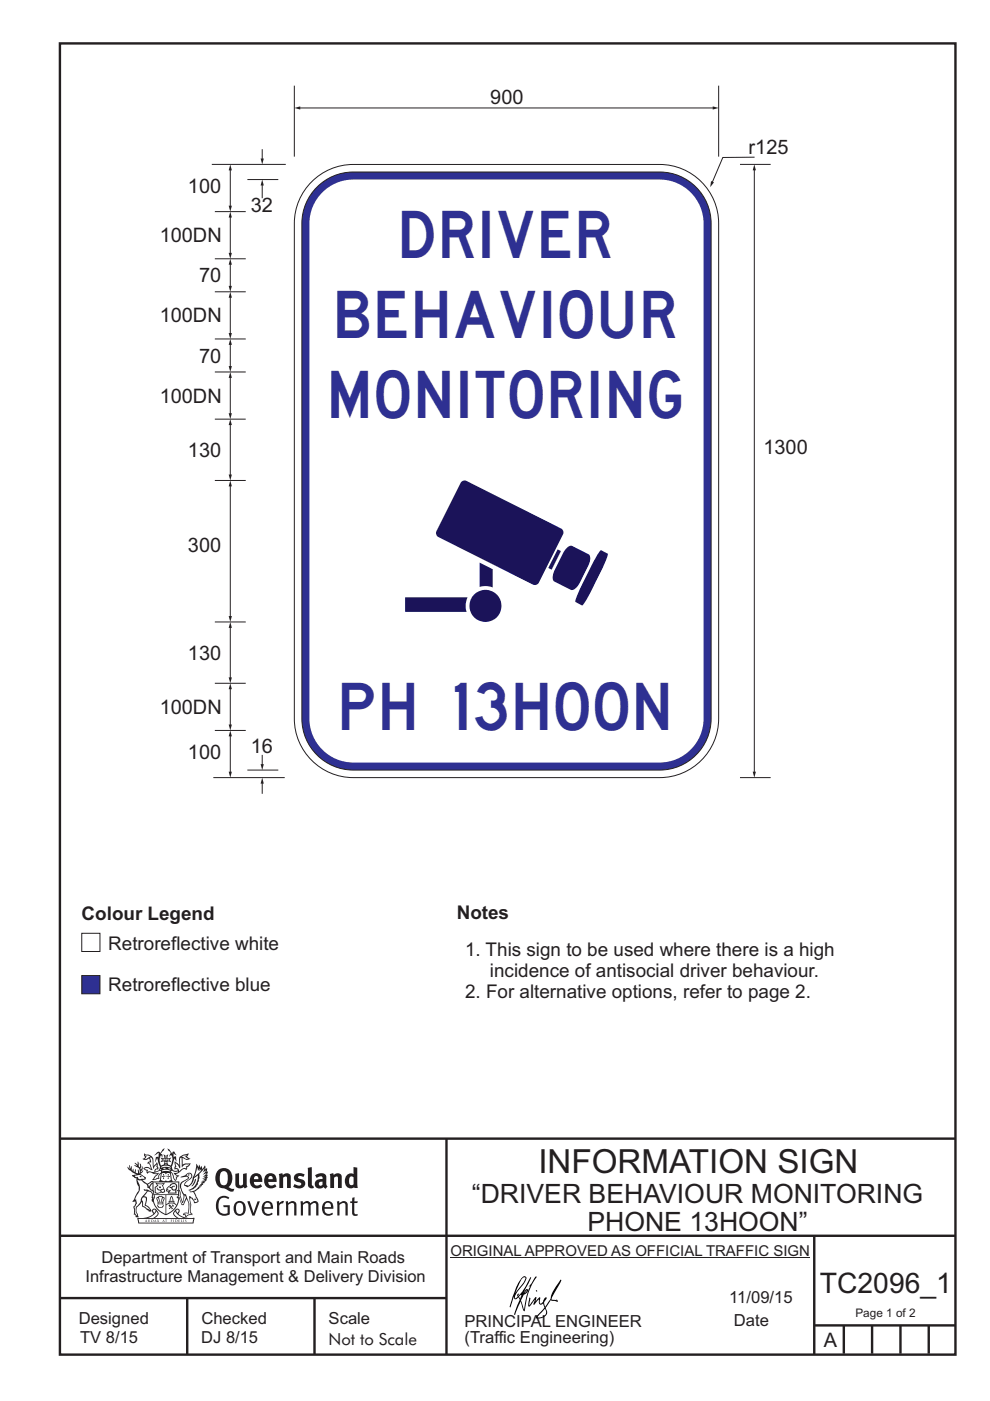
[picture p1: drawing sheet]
<svg xmlns="http://www.w3.org/2000/svg" width="210mm" height="297mm" viewBox="0 0 210 297" stroke-linecap="round" stroke-linejoin="round" font-family="sans-serif">
<g fill="none" stroke="#231f20" stroke-width=".51">
<path d="M12.7 9.2h190v278h-190zM12.7 241.4h190M94.7 241.4v45.8M12.7 262h190M12.7 275.2h82M39.7 275.2v12M66.7 275.2v12M172.7 262.2v25M172.7 281h30M179 281v6M185 281v6M191 281v6"/>
<path d="M197 281v6"/>
</g>
<path d="M95.5 266.7h76.3" fill="none" stroke="#231f20" stroke-width=".21"/>
<path d="M17.3 206.8h3.9v3.9h-3.9z" fill-rule="evenodd" fill="#2e3092" stroke="#231f20" stroke-width=".21"/>
<path d="M17.3 197.9h3.9v3.8h-3.9z" fill-rule="evenodd" fill="#fff" stroke="#231f20" stroke-width=".21"/>
<g fill="#231f20">
<path d="M47 248.5a2.55 2.55 0 0 0 0 2.7l.3 .1a.81 .81 0 0 0 1-.9v-.6a1.04 1.04 0 0 0-1.1-1.5zM46.3 248.1a1.82 1.82 0 0 1 2.1-.2 1.82 1.82 0 0 1 .9 1.9 2.29 2.29 0 0 1-.8 1.9l.7 .3h.5l-.2 .6a2.87 2.87 0 0 1-2-.7 2.12 2.12 0 0 1-1.7-3.1z" fill-rule="evenodd"/>
<path d="M49.9 248.9l.8-.2v2a.46 .46 0 0 0 .2 .6 .46 .46 0 0 0 .7-.2v-2.2l.7-.2v2.4l.2 .5-.6 .4-.2-.3a1.02 1.02 0 0 1-1.2 .2 1.02 1.02 0 0 1-.6-1.1z" fill-rule="evenodd"/>
<path d="M54 249.5l-.1 .5h.9a.49 .49 0 0 0-.2-.6 .49 .49 0 0 0-.6 .1zM53.4 249.2a1.34 1.34 0 0 1 1.6-.3 1.34 1.34 0 0 1 .6 1.5v.2h-1.7a.77 .77 0 0 0 .5 .8 .77 .77 0 0 0 .9-.3l.3 .4a1.59 1.59 0 0 1-2.1 .2 1.59 1.59 0 0 1-.4-2z" fill-rule="evenodd"/>
<path d="M57 249.5l-.1 .5h.9a.49 .49 0 0 0-.2-.6 .49 .49 0 0 0-.6 .1zM56.4 249.2a1.34 1.34 0 0 1 1.6-.3 1.34 1.34 0 0 1 .7 1.5v.2h-1.8a.77 .77 0 0 0 .5 .8 .77 .77 0 0 0 .9-.3l.3 .4a1.59 1.59 0 0 1-2 .2 1.59 1.59 0 0 1-.5-2z" fill-rule="evenodd"/>
<path d="M59.1 248.9l.8-.2 .1 .4a.95 .95 0 0 1 1-.3 .95 .95 0 0 1 .7 .8v2.3h-.8v-2.3a.46 .46 0 0 0-.8 .1v2.2h-.9z" fill-rule="evenodd"/>
<path d="M62.5 249.1a1.75 1.75 0 0 1 2.1-.1l-.2 .5-.6-.2a.43 .43 0 0 0-.6 .3l.4 .3a1.04 1.04 0 0 1 1.2 1.2 1.04 1.04 0 0 1-1.4 .9l-1.2-.4 .3-.6 1 .4 .4-.4a.88 .88 0 0 0-1-.5l-.4-.2-.1-.4z" fill-rule="evenodd"/>
<path d="M65.3 247.6l.8-.2 .1 3.8 .2 .2 .2 .5a.88 .88 0 0 1-1-.1 .88 .88 0 0 1-.3-1z" fill-rule="evenodd"/>
<path d="M67.8 250.6a.43 .43 0 0 0-.1 .7 .43 .43 0 0 0 .7-.1v-.7zM66.8 249.2a1.7 1.7 0 0 1 2.4 .1v1.8l.3 .4-.4 .5-.5-.3a1.03 1.03 0 0 1-1.7-.2 1.03 1.03 0 0 1 .8-1.5h.7v-.4a.8 .8 0 0 0-1.2 .1z" fill-rule="evenodd"/>
<path d="M69.9 248.9l.8-.2 .1 .4a.95 .95 0 0 1 1-.3 .95 .95 0 0 1 .7 .8v2.3h-.8v-2.3a.46 .46 0 0 0-.8 .1v2.2h-.8z" fill-rule="evenodd"/>
<path d="M74.3 249.5a1.48 1.48 0 0 0 0 1.7l.4 .1 .3-.2v-1.5l-.3-.2zM75 247.4l.8 .2 .1 4.3h-.7l-.1-.2a1.26 1.26 0 0 1-1.4 0 1.26 1.26 0 0 1-.6-1.3 1.29 1.29 0 0 1 .5-1.3 1.29 1.29 0 0 1 1.4-.2z" fill-rule="evenodd"/>
<path d="M46.4 253.9a1.72 1.72 0 0 1 2.2 0l-.2 .3a1.24 1.24 0 0 0-1.4-.1 1.24 1.24 0 0 0-.7 1.3 1.49 1.49 0 0 0 1.3 2l.7-.2v-1.3h-.9l-.1-.4h1.4v2a1.93 1.93 0 0 1-2.2-.1 1.93 1.93 0 0 1-.7-2.2l.2-.7z" fill-rule="evenodd"/>
<path d="M50.3 255.2a1.65 1.65 0 0 0 .3 2.2 .99 .99 0 0 0 1-1.5 .78 .78 0 0 0-.4-.8 .78 .78 0 0 0-.9 .1zM50 254.9a1.33 1.33 0 0 1 1.6-.1 1.33 1.33 0 0 1 .5 1.5 1.31 1.31 0 0 1-1.3 1.5 1.31 1.31 0 0 1-1.3-1.6l.1-.5z" fill-rule="evenodd"/>
<path d="M52.5 254.7l.4-.1 .9 2.6 .8-2.5h.5l-1.1 3h-.5z" fill-rule="evenodd"/>
<path d="M56.2 255.2l-.2 .7h1.4a.7 .7 0 0 0-.3-.8 .7 .7 0 0 0-.9 .1zM55.9 255a1.22 1.22 0 0 1 1.5-.2 1.22 1.22 0 0 1 .5 1.5h-1.9a.93 .93 0 0 0 .5 1 .93 .93 0 0 0 1.2-.2l.1 .3a1.43 1.43 0 0 1-1.7 .1 1.43 1.43 0 0 1-.6-1.7z" fill-rule="evenodd"/>
<path d="M58.7 254.8l.4-.2 .1 .5 .4-.3 .6-.2-.2 .6a.66 .66 0 0 0-.8 .6v1.9h-.4z" fill-rule="evenodd"/>
<path d="M60.6 254.8l.4-.2 .1 .5a.94 .94 0 0 1 1-.4 .94 .94 0 0 1 .8 .7v2.3h-.5l-.1-2.5a.81 .81 0 0 0-1.2 .3v2.2h-.4z" fill-rule="evenodd"/>
<path d="M63.7 254.7l.5-.1 .1 .5 .4-.3a.78 .78 0 0 1 1.1 .3 .9 .9 0 0 1 1-.5 .9 .9 0 0 1 .7 .8v2.3h-.4l-.1-2.5a.67 .67 0 0 0-1.1 .3v2.2h-.5v-2.4l-.4-.2-.7 .4v2.2h-.5z" fill-rule="evenodd"/>
<path d="M69 255.2l-.2 .7h1.4a.7 .7 0 0 0-.3-.8 .7 .7 0 0 0-.9 .1zM68.7 255a1.22 1.22 0 0 1 1.5-.2 1.22 1.22 0 0 1 .5 1.5h-1.9a.93 .93 0 0 0 .5 1 .93 .93 0 0 0 1.2-.2l.1 .3a1.44 1.44 0 0 1-1.7 .1 1.44 1.44 0 0 1-.6-1.7z" fill-rule="evenodd"/>
<path d="M71.4 254.8l.5-.2 .1 .5a.94 .94 0 0 1 1-.4 .94 .94 0 0 1 .7 .7v2.3h-.4l-.1-2.5a.81 .81 0 0 0-1.2 .3v2.2h-.5z" fill-rule="evenodd"/>
<path d="M74.7 254l.5-.2v.9h.7l-.1 .4h-.7l.1 2.2 .1 .1h.5l.1 .3a.75 .75 0 0 1-1.2-.6v-2h-.4v-.4h.4z" fill-rule="evenodd"/>
<path d="M30.8 244.9l1.1 .3-.9 .5h-.4l.5-.5zM31.8 245.5l.2-.1a2.44 2.44 0 0 1 .4 2l.1 .4 .7-1-.1 .6 .3 .3a.57 .57 0 0 0-.6 .8l-1-.2-.5 .2 .1-.5-.7-.2 .6-.2 1 .5 .1-.1-.6-1.3-.2-.1 .5-.1zM30.7 244.5l-.2 .4 .3 .4-.6 .4a1.04 1.04 0 0 0 1.4-.1l.2 .7h-.4l-.2 .4a.94 .94 0 0 1 .9 1.1l-.2-.1a1.16 1.16 0 0 0-1.5-.1l.3 .4 .4 .2 .1 .5 .2 .2v-.2a.94 .94 0 0 1 1.1 .2h.9l-1.2 1.2a1.13 1.13 0 0 0 1.2-.2l.4-.1-.1-.4 .5-.7a.83 .83 0 0 0-.6 1.1l-.3-.1-.7 .3 1.1-1.4-.5 .2-.5-.1 1.3-.5-.2-.2-.8 .4v-.3l.2-.2 .3 .1 .1-.3-.2-.4v-.6l-.2-.3-.6 .9v-.7a1.42 1.42 0 0 0-1.7-1.8z" fill-rule="evenodd"/>
<path d="M38.5 245.3l.5-.3 .7-.1-.6 .3 .8 .5h-.3zM38.3 245.5h.2l.1 2a1.69 1.69 0 0 1 1.5-.7l-.7 .5 .1 .5a1.1 1.1 0 0 0-1.5 .6l-.1-.5-.2-.2h-.5l.2-.4-.2-.7a1.42 1.42 0 0 1 .8 1.1l.2-.1zM37.1 246.2l.1 1-.2 .3v.5l.6-.1 .1 .2a.96 .96 0 0 1-1.1-.1l-.1 .1a1.06 1.06 0 0 0 1.3 .2v.1a.72 .72 0 0 1-1 .2l.3 .5 .6 .3-.4 .1-.1 .7-.3-.4-.3-1.1-.4-.4 .4 .9a1.54 1.54 0 0 0 .6 1.2l.2-.3a.58 .58 0 0 1 .5-.7l.1-.2h-.3l-.4-.3 .9-.5a.93 .93 0 0 1 1.1-.5l.1 .2 .2-.1 .1-.5a.99 .99 0 0 0 .7-.9l-1.3 .1-.4 .3v-1.5l.9 .4 .8-.3h-.3l-.5-.4 .4-.7-.7 .2a1.46 1.46 0 0 0-1.3 2.1v.4l-.2-.4z" fill-rule="evenodd"/>
<path d="M35.6 248.9l.2 .1-.1 .4h.3l-.3 .1v.5l-.1-.6h-.3l.3-.1z" fill-rule="evenodd"/>
<path d="M34.6 248.9l.2 .1-.1 .3 .4 .1h-.4v.6l-.1-.5-.3-.1h.3z" fill-rule="evenodd"/>
<path d="M34.3 248.8a.57 .57 0 0 1 .9 .2 .57 .57 0 0 1 .9-.2l.2 1.4-.2 .1a.57 .57 0 0 1-.9-.1 .69 .69 0 0 1-1.1 0zM34.2 248.1l-.3 2.1-.2 .4h2.9l-.1-.4-.3-2.1h-.2v.3l-.8-.1-.9 .1 .1-.3z" fill-rule="evenodd"/>
<path d="M34.2 252.4a.3 .3 0 0 0 .6 0 .3 .3 0 0 0-.6 0zM33.3 251l.3 .3-.3 .3a.79 .79 0 0 0 0 1.3l.8-.2-.1-.3a.55 .55 0 0 1-.7-.6h.1l.1 .3 .4 .1 .8-.2-.4-.7 .4-.3-.7 .1zM33 250.7l1.1 .2 .9-.2-.4 .7 .4 1.1a.56 .56 0 0 1-.8 .3l-.2 .1a.73 .73 0 0 1-.9 .1 .73 .73 0 0 1-.3-.9v-.4l.5-.4z" fill-rule="evenodd"/>
<path d="M35.6 251.9l.7-.5a.58 .58 0 0 1 1-.1 .58 .58 0 0 1-.5 .9l-.2-.3a.43 .43 0 0 1 .6-.3v-.1a.57 .57 0 0 0-.8 .2l-.2-.1-.3 .2 .4 .1a.55 .55 0 0 0 .9 .5v.5h-1.3l.3-.4-.1-.2-.6 .1 .2-.2-.2-.1zM35.4 251.8l-.1 .2a.39 .39 0 0 0 .2 .7l.3-.1-.2 .5h1.9l-.1-.8a.86 .86 0 0 0-.1-1.4 .86 .86 0 0 0-1.3 .4z" fill-rule="evenodd"/>
<path d="M36 254.8h.8v.2h-.8zM36.4 253.8l.2 .8h-.4zM36.4 253.5l-.3 .5-.1 .6h-.2v.4l-.7 .4 .1 .2a1.48 1.48 0 0 1 2.2 .1l.2-.1-.6-.5v-.5h-.2l-.1-.6z" fill-rule="evenodd"/>
<path d="M35.8 255.4l.3 .1 .2 .3 .3-.2-.2-.2a.38 .38 0 0 1 .4 .5l-.1-.2-.3 .3 .3 .2-.3 .2-.1-.3-.4 .3-.1-.2 .4-.3-.2-.1-.1 .1z" fill-rule="evenodd"/>
<path d="M34.5 254h.2v.2l-.3 .6h-.1zM33.6 255.3h.9v.2a.55 .55 0 0 1-.8 .4v-.2h-.2zM33.4 254h.2l.2 .8h-.2zM33.6 255h.8l.1 .1-.8 .1zM33.8 253.7h.5l-.2 1.1h-.2zM33.3 253.8l-.1 .3 .3 1.2a.48 .48 0 0 0-.1 .5 .48 .48 0 0 0 .4 .3l.6-.1a.49 .49 0 0 0 .2-.7l.3-1.2-.1-.3a1.42 1.42 0 0 0-1.5 0z" fill-rule="evenodd"/>
<path d="M33.6 251.6h.5l.1 .3h-.4z" fill-rule="evenodd"/>
<path d="M41.3 250.1l.3-.2-.2 .9-.6 .7h-.2l.5-.7z" fill-rule="evenodd"/>
<path d="M39.7 249l.3-.2 .5 .2a.88 .88 0 0 1-.6 1.1 1.22 1.22 0 0 0-.8 1.3l.5 .2a.72 .72 0 0 0 .9-.4l.5-.8 .2-.6 .8-.6v.3a2.85 2.85 0 0 1-2 2.8l.1 .1a2.13 2.13 0 0 0 1.9-1.5l-.1-.2a2.01 2.01 0 0 0 .3-1.8l1.2-1.3-.4 1 .7-.5-.7 1 .8-.4-.8 .8 .7-.1-.9 .5 .8-.1-.8 .4h.7l-.8 .3 .3 .2h-.4l.2 .4-.4-.1 .2 .3h-.4l.1 .3h-.1a2.16 2.16 0 0 1-2 1l.1 .2h.4a.76 .76 0 0 1 .7 .7l.5 1.2-.6 .2a1.45 1.45 0 0 0-1.2-1.3l.3 1.8-.1 1.9 .4 .2a1.07 1.07 0 0 0-1.2 .4v-.3l-.5-.2a.87 .87 0 0 1 1-.1l.1-.7a4.4 4.4 0 0 0-.6-3.1l-.1-.3h-.2a2.16 2.16 0 0 1-.7-2.2l.3-.3 1.2-.8a.55 .55 0 0 0-.4-.7zM37.8 252.4a.76 .76 0 0 1 .3 1.1l.6 1.6 .4-1.7 .2 .1a.61 .61 0 0 1-.1 .9l-.3 .9h-.2l-.7-1.6-.3 .1a1.18 1.18 0 0 0 .1-1.4zM41.8 247.5l.2 .8 .3-.6v.6l.3-.5a1.9 1.9 0 0 1-1.1 1.4l-.3 .3zM38.2 249.6l1.4-.1 .2 .1v.3l-.5 .3a1.26 1.26 0 0 0-1 1.9l.2 .7a1.84 1.84 0 0 1 .2 2l-.4-1.3a.96 .96 0 0 0-.4-1.3l-.4 .3a.78 .78 0 0 1-.1 1.3l.2 .2h.4l.4 1.1a.38 .38 0 0 0 .2 .4 .38 .38 0 0 0 .4-.1l.6-1.2a2.94 2.94 0 0 1 .3 2.5v.5l-.8-.1-.3 .4v.2l.4-.1 .1 .4 .2 .1a1.02 1.02 0 0 1 1.3-.5l-.1-.4-.3-.1 .2-1.7-.3-1.4 .1 .1a1.14 1.14 0 0 1 .7 .9 .63 .63 0 0 0 .9-.2 .63 .63 0 0 0-.2-.8l-.6-1.3 .9-.6 .2-.3 .2-.1v-.2h.3l-.1-.3h.4l-.1-.3 .5-.1-.2-.2 .5-.4 .1-.2-.3 .1 .5-.6-.3 .1 .3-.6-.4 .1 .4-.5v-.3l-.3 .2 .1-.6v-.3l-.4 .3-.1-.8-.5 .8-.2-.7-.2 .5-.3-.8-.1 .6-.5-.8-.1 1.4-.7 1.9a1.81 1.81 0 0 1-.9 1.4l-.6-.2a1.75 1.75 0 0 1 1.1-1.2 .75 .75 0 0 0 .1-1.3 .75 .75 0 0 0-1.2 .5z" fill-rule="evenodd"/>
<path d="M41.2 254.2l.3-.1 .1 .3h-.4z" fill-rule="evenodd"/>
<path d="M29.4 258.4h11.6l-.2 .8h-11.3zM31.3 258.2l.5-.1a2.48 2.48 0 0 0 1.4-1.3l.2 .6-.5 .5-.4 .3zM32.5 256.6l.3-.2 .2 .2-.3 .6zM37.2 256.8a2.65 2.65 0 0 0 1.8 1.4h-1.1l-.5-.3-.5-.5zM37.4 256.6l.2-.2 .3 .2-.3 .6zM29.2 258.2l.1 1.2h11.7l.3-1.1-.2-.1a4.1 4.1 0 0 1-3.3-.9l.3-.4-.1-.5a1.06 1.06 0 0 0-1.3 .9l.2 .4 .6 .5h-4.7l.3-.1a.84 .84 0 0 0 .6-.7 .84 .84 0 0 0-.5-.9l-.3-.2-.5 .1-.1 .5 .3 .4a4.2 4.2 0 0 1-3.4 .9z" fill-rule="evenodd"/>
<path d="M31 258.7l.1 .2h-.2zM31 258.6l-.3 .5 .4-.1 .2 .1z" fill-rule="evenodd"/>
<path d="M31.3 258.6h.2v.4a.25 .25 0 0 0 .3-.1 .25 .25 0 0 0-.1-.3h.1a.29 .29 0 0 1 0 .4 .29 .29 0 0 1-.4 0 .29 .29 0 0 1 0-.4z" fill-rule="evenodd"/>
<path d="M32.2 258.6a.22 .22 0 0 1 .3 .2 .22 .22 0 0 1-.3 .2zM32 258.6v.5a.33 .33 0 0 0 .5-.1 .33 .33 0 0 0 0-.4 .33 .33 0 0 0-.5 0z" fill-rule="evenodd"/>
<path d="M32.9 258.7l.1 .2h-.2zM32.9 258.6l-.2 .5 .3-.1 .2 .1z" fill-rule="evenodd"/>
<path d="M33.3 258.6h.2v.2l.3-.2-.2 .2 .2 .3-.3-.2-.1 .2h-.1l.2-.3z" fill-rule="evenodd"/>
<path d="M34.7 258.7l.1 .2h-.2zM34.7 258.6l-.3 .5 .4-.1 .2 .1z" fill-rule="evenodd"/>
<path d="M35 258.6h.4h-.1v.5h-.2l.1-.5z" fill-rule="evenodd"/>
<path d="M36.2 258.6h.3h-.2v.2h.2h-.2l.1 .3h-.2z" fill-rule="evenodd"/>
<path d="M36.7 258.6h.2v.5h-.2z" fill-rule="evenodd"/>
<path d="M37.3 258.6a.22 .22 0 0 1 .3 .2 .22 .22 0 0 1-.3 .2zM37.1 258.6v.5a.33 .33 0 0 0 .5-.1 .33 .33 0 0 0 0-.4 .33 .33 0 0 0-.5 0z" fill-rule="evenodd"/>
<path d="M37.8 258.6h.3h-.1v.2h.1h-.1v.2l.1 .1h-.3z" fill-rule="evenodd"/>
<path d="M38.3 258.6h.3l-.1 .4 .2 .1h-.4z" fill-rule="evenodd"/>
<path d="M38.9 258.6h.2v.5h-.2z" fill-rule="evenodd"/>
<path d="M39.3 258.6h.2l-.2 .1 .2 .2-.1 .2h-.1v-.2l.2 .1z" fill-rule="evenodd"/>
<path d="M34.2 247.4a1.51 1.51 0 0 1 2 .2 2.67 2.67 0 0 0-2.1 0zM35.7 247.6l.4 .2 .1 .2-.4-.1zM34.6 247.7l.4-.1 .2 .2h-.4zM34 247.9l.3 .1-.3 .1zM34.9 246.9l.3-.2 .2 .2zM34.9 245.7h.2v.4h-.2zM35 245.1l.2 .2 .2-.2-.1 .4h-.2zM35.1 246.3h.2l.1 .4-.2-.2-.2 .2zM35.3 245.7h.2v.4h-.2zM34.4 245.7l.3 .1v.2l-.3 .1 .2-.2zM35.7 245.8l.3-.1-.2 .2 .2 .2-.4-.1zM32.7 244.9l1-.5-.1 1-.2-.1-.4 .1-.2 1.1 .5-1 .2 .9a1.84 1.84 0 0 1 .3 1.7l.4 .1a2.48 2.48 0 0 1 2.2 .1l.2-.3-.2-.7 .7-1.7 .4 .6-.2-1-.2-.1-.2 .3v-.9l.6 .4-.6-.7h-.3l-.1 .4-.5-.8-.5-.3 .2 .4 .5 .6-.4 .7 .4-.3a2.06 2.06 0 0 1 0 2.2l-.6-.2-.1-.6 .1-.1 .8 .2-.4-.5 .4-.5-.7 .2-.2-.2 .2-.7-.5 .4-.5-.4 .2 .7-.2 .2-.7-.2 .4 .5-.4 .5 .7-.2 .2 .1-.2 .6-.5 .2a2.02 2.02 0 0 1 0-2.2l.3 .5-.1-.6-.3-.1 .8-1.2-.5 .3-.4 .7-.2-.3a.8 .8 0 0 0-.8 .5z" fill-rule="evenodd"/>
<path d="M29.2 250.1l.3 .2a.61 .61 0 0 1 .8 .3l.3 .2a.8 .8 0 0 1 .6 1l.4 .1 .5 .6a1 1 0 0 1 .5 1l-.1 .7v-.5h-.1a.96 .96 0 0 0-.8-1.3l-.3-.2h-.6l-.1-.1-.2 .1 .2 .3h.5l-1.1 1.4-.2 .9-.4 .6a1.33 1.33 0 0 0-.5 1.8l.2 .5a1.26 1.26 0 0 1-.5-1.4l-.1-.4a1.56 1.56 0 0 0 .4-1.7l-.3 .2 .2-.5a3.2 3.2 0 0 0 .7-3zM30.4 253.9h.4a2.06 2.06 0 0 1-.1 1.6l.7 .5 .4 .5-.6-.2-.8-.6-.1-.9a.51 .51 0 0 1 .1-.9zM28.6 249.3a1.52 1.52 0 0 1 2.1 .6l-1.1 .1-.2-.1-.2-.4-.4 .1zM27.5 247v.8l-.3-.4-.2 .1a3.1 3.1 0 0 0 2 1.5l-1 .1 .5 .6 .5 .1v1.1a1.84 1.84 0 0 1-.2 2.5l-.4 .9-.4 .4 .3 .1 .4-.1 .1 .4-.2 .5-.3 .2 .1 1.8 .2-.1 .2 .6h.2l.4-.1-.1-.5a1.3 1.3 0 0 1-.1-1.6l.8-1.1 .2 1.1 .6 .2 .4 .6 .2-.2 .2 .4 .5-.1a1.85 1.85 0 0 0-1.2-1.3l.1-.3a1.39 1.39 0 0 0 0-1.5h-.5l.5-.6a.66 .66 0 0 1 .9-.4 .66 .66 0 0 1 .3 .9l-.1 .4h.2v.1l-.2 .3 .2 .5 .2-.3a2.24 2.24 0 0 0 .1-2.2 .73 .73 0 0 1-.7-.6 .73 .73 0 0 1 .5-.8l.1-.2a.94 .94 0 0 0-.9 .8 .48 .48 0 0 1-.1-.5 .48 .48 0 0 1 .5-.3l.5-.3a.51 .51 0 0 0-.8 .2l-.5 .3-1-.8 .6-.1 .1-.5-1.1-.7 .5-.4v-.4l-.5 .5 .1-.2a.69 .69 0 0 0 .2-1.1v.5l-.3 .2 .1-1.1-.3-.2 .1 .6-.1 .2-.4-1.2v.6l-.7-.3 .6 .6-.6-.2 .2 .3a1 1 0 0 1 .8 1.5l-.2-.8v.8l-.5-.2-.1-.7-.2 .6-.2-.1v-.6l-.2 .4-.2-.2 .1-.7-.2 .5z" fill-rule="evenodd"/>
<path d="M29.5 249.5l.3-.2 .3 .3z" fill-rule="evenodd"/>
<path d="M32.4 250.5h5.6v2l-.2-.1v-1.7h-5.2v2.5h5.2v-.8l.1 .2-.1 1.1v-.3h-2.5v4a4.1 4.1 0 0 0 2.6-3.6l.1-.1a4 4 0 0 1-2.8 3.9 4.2 4.2 0 0 1-2.8-4.7l.1 1.3 .1-.1a3.8 3.8 0 0 0 2.5 3.3v-4h-2.5l-.2-.9z" fill-rule="evenodd"/>
<circle cx="40" cy="249.1" r=".17"/>
</g>
<g fill="#000">
<path d="M111.6 273.7l.2-.2-.5 .7zM110.4 274.5l.2 .1-.3 .8-.2-.5zM110.9 270.9h.5a9.3 9.3 0 0 1-2 3.1l-.1 .3 1-2.5zM110.6 271a14.7 14.7 0 0 0-2.2 4.9l-.3 1.2 .1 .1 .8-2.3a.42 .42 0 0 0 .2 .6 .42 .42 0 0 0 .6-.3l.2-.1 .2 .5-1.1 3.2h.2l1.1-2.9 .6 1.9 .2 .2 .2-.5a13.5 13.5 0 0 1 2-6.2l.4-.5-.1-.2-1.6 2.1 .4-.1a14.9 14.9 0 0 0-1.3 5.1l-.4-1.1a1.39 1.39 0 0 1 .2-1.9l.1-.2a.92 .92 0 0 0 .8-1.2 .75 .75 0 0 0-.8 .7l-.1 .2 1.6-3.4h-.1l-.4 .7a10.5 10.5 0 0 1-2.2 3.3l.2-.5a.32 .32 0 0 0-.4 .2 .32 .32 0 0 0 .1 .4l-.5 .4a3.2 3.2 0 0 1 1.1-2.3l.5-.6a2.49 2.49 0 0 0 .7-1.6l-.4-.2z" fill-rule="evenodd"/>
<path d="M113.7 273.6l.3 .2h-.3z" fill-rule="evenodd"/>
<path d="M115.6 277.5a1.15 1.15 0 0 1 .1 1.3 1.15 1.15 0 0 1-1.2 .5l-.6 .1zM112.2 275.2l-.2 1.6 .2 .2 1.2-1.5-.2 1.1 1.1-1.1a.94 .94 0 0 0 .4 1.1l.5-.3 .3 .9-1.2 1.3a.98 .98 0 0 0-.5 1 1.9 1.9 0 0 0 2.3-1.3l-.1-.2a1.02 1.02 0 0 1 .2-1.4l.6-1 1.5 .3-.2-.4v.2l-1.1-.1v-.3l2-3.6 .1-.2-.2-.2-1.7 2.8a6.6 6.6 0 0 1-1.6 2.9l-.1-.2a1.01 1.01 0 0 1 .4-1.4l.1-.2-.3-.1-.4 .4-.1 .5-.6 .4-.1-.4 .1-.9-.2-.1-.9 1 .3-1h-.2l-1.4 1.8 .3-1.5v-.1z" fill-rule="evenodd"/>
</g>
<path d="M160 33.3l-6.7 .1-2.2 5.3" fill="none" stroke="#231f20" stroke-width=".21"/>
<path d="M150.8 38.4l.6 .3-.8 1z" fill="#231f20"/>
<path d="M160 35.9v127.9" fill="none" stroke="#231f20" stroke-width=".21"/>
<g fill="#231f20">
<path d="M160 34.9l.3 1.2h-.6z"/>
<path d="M159.7 163.6h.6l-.3 1.3z"/>
</g>
<path d="M62.4 18.2v15M63.5 22.9h87.8M157 34.9h6.5M157 164.9h6.5" fill="none" stroke="#231f20" stroke-width=".21"/>
<g fill="#231f20">
<path d="M151.2 22.6l1.2 .3-1.2 .3z"/>
<path d="M62.4 22.9l1.3-.3v.6z"/>
</g>
<path d="M152.4 18.2v15" fill="none" stroke="#231f20" stroke-width=".21"/>
<path d="M66.1 38.5a12.5 12.5 0 0 1 8.8-3.6h65a12.5 12.5 0 0 1 12.5 12.5v105a12.5 12.5 0 0 1-12.5 12.5h-65a12.5 12.5 0 0 1-12.5-12.5v-105a12.5 12.5 0 0 1 3.7-8.9z" fill-rule="evenodd" fill="#fff" stroke="#231f20" stroke-width=".21"/>
<path d="M67.2 39.7a10.9 10.9 0 0 1 7.7-3.2h65a10.9 10.9 0 0 1 10.9 10.9v105a10.9 10.9 0 0 1-10.9 10.9h-65a10.9 10.9 0 0 1-10.9-10.9v-105a10.9 10.9 0 0 1 3.2-7.7z" fill-rule="evenodd" fill="#2e3092" stroke="#231f20" stroke-width=".21"/>
<path d="M68 41.2a9.3 9.3 0 0 1 6.9-3.1h65a9.3 9.3 0 0 1 9.3 9.3v105a9.3 9.3 0 0 1-9.3 9.3h-65a9.3 9.3 0 0 1-9.3-9.3v-105a9.3 9.3 0 0 1 2.4-6.2z" fill-rule="evenodd" fill="#fff"/>
<path d="M44.9 34.9h15.7M45.6 144.9h6.5M48.8 156v7.8M45.2 164.9h15.2M52.5 163.3h6.5" fill="none" stroke="#231f20" stroke-width=".21"/>
<g fill="#231f20">
<path d="M48.8 154.9l.4 1.2h-.7z"/>
<path d="M48.5 163.6h.7l-.4 1.3z"/>
</g>
<path d="M48.8 146v7.8" fill="none" stroke="#231f20" stroke-width=".21"/>
<g fill="#231f20">
<path d="M48.8 144.9l.4 1.2h-.7z"/>
<path d="M48.5 153.6h.7l-.4 1.3z"/>
</g>
<path d="M55.6 166v2.3" fill="none" stroke="#231f20" stroke-width=".21"/>
<path d="M55.6 164.9l.4 1.2h-.7z" fill="#231f20"/>
<path d="M55.6 160.1v2.1" fill="none" stroke="#231f20" stroke-width=".21"/>
<path d="M55.3 162h.7l-.4 1.3z" fill="#231f20"/>
<path d="M48.8 36v7.8M45.6 154.9h6.5" fill="none" stroke="#231f20" stroke-width=".21"/>
<g fill="#231f20">
<path d="M48.5 43.6h.7l-.4 1.3z"/>
<path d="M48.8 34.9l.4 1.2h-.7z"/>
</g>
<path d="M48.8 133v10.8" fill="none" stroke="#231f20" stroke-width=".21"/>
<g fill="#231f20">
<path d="M48.5 143.6h.7l-.4 1.3z"/>
<path d="M48.8 131.9l.4 1.2h-.7z"/>
</g>
<path d="M52.5 38.1h6.5M55.6 39.2v2.8" fill="none" stroke="#231f20" stroke-width=".21"/>
<path d="M55.6 38.1l.4 1.2h-.7z" fill="#231f20"/>
<path d="M55.6 31.6v2.2" fill="none" stroke="#231f20" stroke-width=".21"/>
<path d="M55.3 33.6h.7l-.4 1.3z" fill="#231f20"/>
<g fill="#1b1359">
<path d="M101.7 119.3l2.8 1.4v3.8l-1.4-.2-1.4 .1z" fill-rule="evenodd"/>
<path d="M85.9 126.6h13.3l-.4 1.7 .2 1.4h-13.1z" fill-rule="evenodd"/>
<path d="M97.9 102.1l.6-.2h.4l20.2 10.2a.94 .94 0 0 1 .3 1.2l-5.2 10.3a.94 .94 0 0 1-1.2 .3l-20.1-10.1a.94 .94 0 0 1-.3-1.2z" fill-rule="evenodd"/>
<path d="M120 116.4a1.21 1.21 0 0 1 1.3-.6l3.5 1.7a1.75 1.75 0 0 1 .1 2.2l-2.2 4.4a1.68 1.68 0 0 1-1.6 1l-3.5-1.8a1.94 1.94 0 0 1 0-2.5z" fill-rule="evenodd"/>
<path d="M127.4 116.6l1.5 .9a43.9 43.9 0 0 1-5.4 10.9l-1.5-.8a10.3 10.3 0 0 1 1.5-3.8l2.7-5.3z" fill-rule="evenodd"/>
<path d="M118.3 116.5l.7 .3-2 4-.7-.4z" fill-rule="evenodd"/>
<circle cx="103" cy="128.5" r="3.4"/>
</g>
<path d="M45.6 54.9h6.5M45.6 71.9h6.5M48.8 63v7.8M45.6 88.9h6.5" fill="none" stroke="#231f20" stroke-width=".21"/>
<g fill="#231f20">
<path d="M48.5 70.6h.7l-.4 1.3z"/>
<path d="M48.8 61.9l.4 1.2h-.7z"/>
</g>
<path d="M48.8 46v7.8" fill="none" stroke="#231f20" stroke-width=".21"/>
<g fill="#231f20">
<path d="M48.5 53.6h.7l-.4 1.3z"/>
<path d="M48.8 44.9l.4 1.2h-.7z"/>
</g>
<path d="M48.8 80v7.8" fill="none" stroke="#231f20" stroke-width=".21"/>
<g fill="#231f20">
<path d="M48.5 87.6h.7l-.4 1.3z"/>
<path d="M48.8 78.9l.4 1.2h-.7z"/>
</g>
<path d="M45.6 44.9h6.5M45.6 61.9h6.5M45.6 78.9h6.5M48.8 89.9v10.9M45.6 101.9h6.5M45.6 131.9h6.5" fill="none" stroke="#231f20" stroke-width=".21"/>
<g fill="#231f20">
<path d="M48.8 88.9l.4 1.2h-.7z"/>
<path d="M48.5 100.6h.7l-.4 1.3z"/>
</g>
<path d="M48.8 103v27.8" fill="none" stroke="#231f20" stroke-width=".21"/>
<g fill="#231f20">
<path d="M48.5 130.6h.7l-.4 1.3z"/>
<path d="M48.8 101.9l.4 1.2h-.7z"/>
</g>
<path d="M48.8 73v4.8" fill="none" stroke="#231f20" stroke-width=".21"/>
<g fill="#231f20">
<path d="M48.8 71.9l.4 1.2h-.7z"/>
<path d="M48.5 77.6h.7l-.4 1.3z"/>
</g>
<path d="M48.8 56v4.8" fill="none" stroke="#231f20" stroke-width=".21"/>
<g fill="#231f20">
<path d="M48.8 54.9l.4 1.2h-.7z"/>
<path d="M48.5 60.6h.7l-.4 1.3z"/>
</g>
<g font-size="10" fill="#2e3092">
<text x="85.3" y="54.7">DRIVER</text>
<text x="71.6" y="71.7">BEHAVIOUR</text>
<text x="70.3" y="88.7">MONITORING</text>
<text x="72.6" y="154.9">PH 13HOON</text>
</g>
<text font-size="7" fill="#231f20" x="114.2" y="248.8">INFORMATION SIGN</text>
<text font-size="6" fill="#231f20" x="173.9" y="274.2">TC2096_1</text>
<g font-size="5.6" fill="#231f20">
<text x="100.1" y="255.2">“DRIVER BEHAVIOUR MONITORING</text>
<text x="124.6" y="260.9">PHONE 13HOON”</text>
</g>
<g font-size="4.2" fill="#231f20">
<text x="104" y="22.1">900</text>
<text x="158.8" y="32.6">r125</text>
<text x="39.9" y="41">100</text>
<text x="53.2" y="45.1">32</text>
<text x="33.9" y="51.4">100DN</text>
<text x="42.2" y="59.9">70</text>
<text x="33.9" y="68.4">100DN</text>
<text x="42.2" y="76.9">70</text>
<text x="33.9" y="85.4">100DN</text>
<text x="39.9" y="96.9">130</text>
<text x="161.9" y="96.4">1300</text>
<text x="39.9" y="117">300</text>
<text x="39.9" y="139.9">130</text>
<text x="33.9" y="151.4">100DN</text>
<text x="39.9" y="161">100</text>
<text x="53.2" y="159.6">16</text>
<text x="174.7" y="285.6">A</text>
</g>
<g font-size="4" fill="#231f20">
<text x="17.3" y="195">Colour Legend</text>
<text x="96.9" y="194.9">Notes</text>
<text x="23" y="201.5">Retroreflective white</text>
<text x="98.6" y="202.7">1. This sign to be used where there is a high</text>
<text x="103.9" y="207.1">incidence of antisocial driver behaviour.</text>
<text x="23" y="210.2">Retroreflective blue</text>
<text x="98.6" y="211.6">2. For alternative options, refer to page 2.</text>
</g>
<g font-size="3.5" fill="#231f20">
<text x="21.5" y="267.8">Department of Transport and Main Roads</text>
<text x="18.1" y="271.8">Infrastructure Management &amp; Delivery Division</text>
<text x="16.7" y="280.7">Designed</text>
<text x="42.7" y="280.7">Checked</text>
<text x="69.7" y="280.7">Scale</text>
<text x="98.5" y="281.4">PRINCIPAL ENGINEER</text>
<text x="154.7" y="276.2">11/09/15</text>
<text x="155.7" y="281.2">Date</text>
<text x="17" y="284.8">TV 8/15</text>
<text x="42.7" y="284.8">DJ 8/15</text>
<text x="69.7" y="285.2">Not to Scale</text>
<text x="98.5" y="284.8">(Traffic Engineering)</text>
</g>
<text font-size="3.2" fill="#231f20" x="95.5" y="266.3">ORIGINAL APPROVED AS OFFICIAL TRAFFIC SIGN</text>
<text font-size="2.5" fill="#231f20" x="181.4" y="279.2">Page 1 of 2</text>
</svg>
